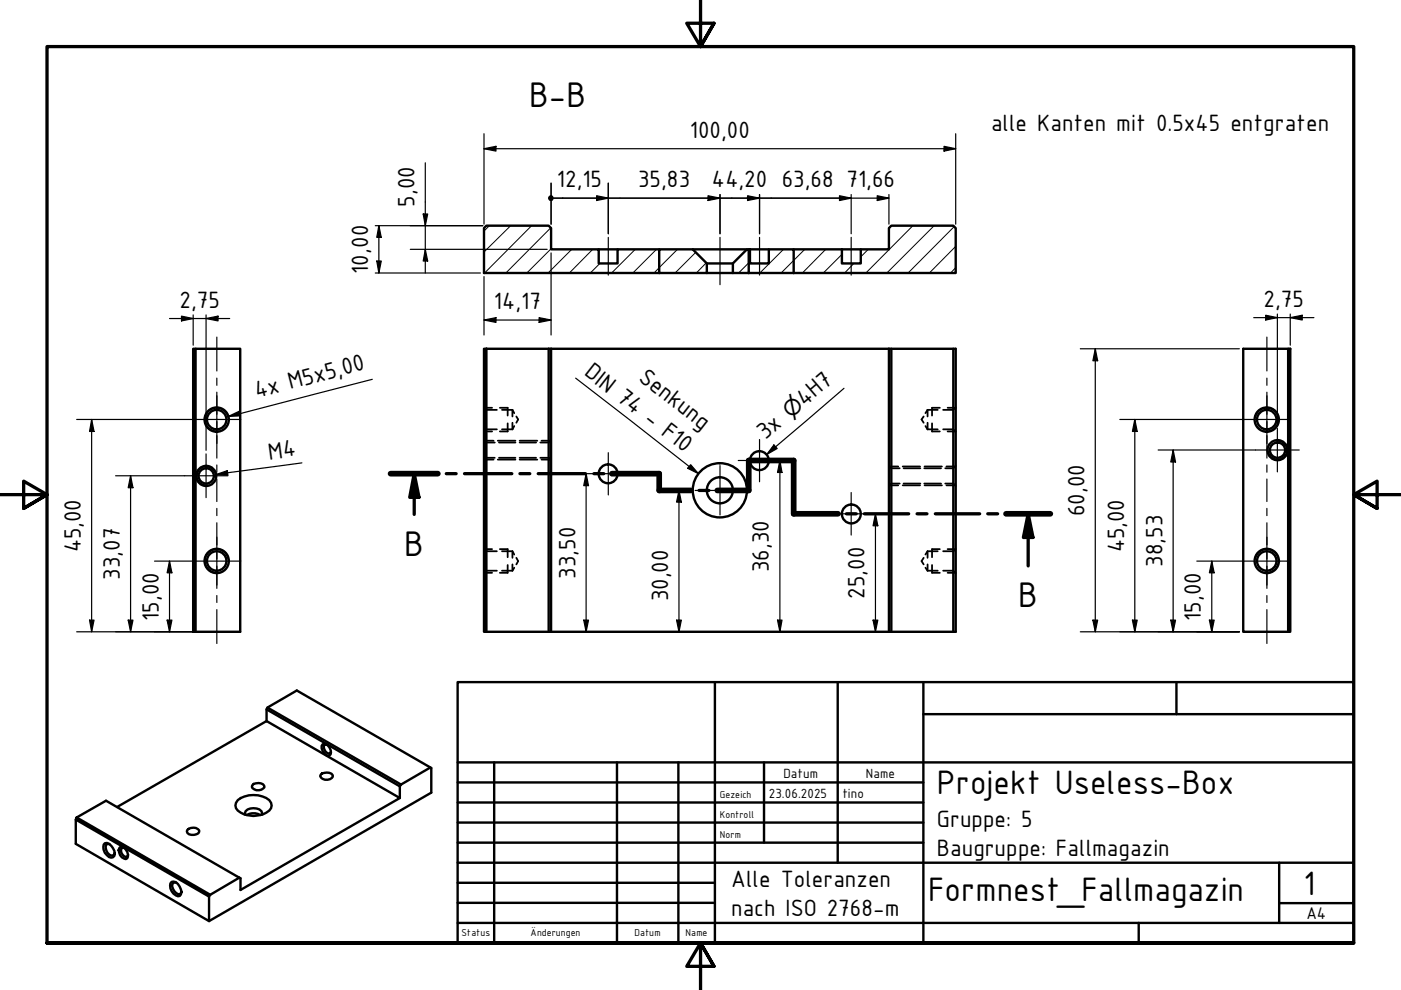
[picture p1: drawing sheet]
<svg xmlns="http://www.w3.org/2000/svg" width="297mm" height="210mm" viewBox="0 0 297 210" stroke-linecap="round" stroke-linejoin="round" font-family="sans-serif">
<!-- layer: Schraffur (ISO) -->
<g fill="none" stroke="#000" stroke-width=".21">
<path d="M103.8 47.9l-1.2 1.1M108.3 47.9l-5.7 5.5M112.7 47.9l-10 10M116.8 48.3l-9.5 9.6M116.8 52.7l-5.1 5.2M121.2 52.9l-5 5M125.7 52.9l-5 5M127.2 55.9l-2 2M134.7 52.9l-5 5M139.2 52.9l-5 5M143.6 52.9l-4.9 5M147.5 53.5l-4.4 4.4"/>
<path d="M149.7 55.7l-2.1 2.2M159 55.5l-2.4 2.4M166.1 52.9l-5 5M170.6 52.9l-5 5M175.1 52.9l-5 5M178.5 53.9l-3.9 4M181 55.9l-1.9 2M184.1 52.9l-1.6 1.6M189 47.9l-.5 .6M193.5 47.9l-9.9 10M198.1 47.9l-10.1 10M202.3 48l-9.8 9.9"/>
<path d="M202.6 56.7l-1.1 1.2M202.6 52.2l-5.6 5.7"/>
</g>
<!-- layer: Verdeckt (ISO) -->
<g fill="none" stroke="#000" stroke-width=".38">
<path d="M102.6 93.3l.2 .2M102.6 86.4l.2 .2M102.7 91.5h1.6M102.7 86.5h1.6M102.7 93.4h1.9M102.7 97.4h1.9M102.8 97.4l-.2 .2M102.8 91.3l-.2 .2M103 86.7l.1 .2h2.2M103 93.6l.1 .2h1.8M104.9 97.1h-1.8l-.1 .1M105.3 91h-2.2l-.1 .2"/>
<path d="M105.5 93.4h3.8M105.5 97.4h3.8M105.8 93.8h3.5M105.8 97.1h3.5M106 86.5h1.6v1.6M106.4 91h2.2M106.4 86.9h2.2M107.6 89.8v1.7h-1.6M108.6 86.9v1.4M108.6 89.6v1.4M108.6 86.9l.4 .7M109 90.3l-.4 .7"/>
<path d="M109.5 88.3l.4 .6-.4 .7M110.2 93.8h3.5M110.2 97.1h3.5M110.2 93.4h3.7M110.2 97.4h3.7M114.6 97.1h1.7l.2 .1M114.8 93.4h1.9M114.8 97.4h1.9M116.5 93.6l-.2 .2h-1.7M116.6 97.4l.2 .2M116.8 93.3l-.2 .2M188.5 98.8l.2 .1"/>
<path d="M188.6 98.9h1.8M188.8 99.1l.2 .2h1.8M191.4 98.9h3.7M191.6 99.3h3.5M195.8 88.3l-.4 .6 .4 .7M196 99.3h3.5M196 98.9h3.7M196.2 90.3l.5 .7M196.7 86.9v1.4M196.7 89.6v1.4M196.7 91h2.1M196.7 86.9h2.1"/>
<path d="M196.7 86.9l-.5 .7M197.6 89.8v1.7h1.7M199.3 86.5h-1.7v1.6M200 91h2.1l.2 .2M200.9 91.5h1.7M200.9 86.5h1.7M202.3 86.7l-.2 .2h-2.1M202.3 99.1l-.2 .2h-1.7M202.5 91.3l.1 .2M202.6 98.8l-.1 .1h-1.8M202.6 86.4l-.1 .2M102.6 116.4l.2 .2"/>
<path d="M102.7 116.4h1.6M103 116.7l.1 .2h2.2M106 116.4h1.6v1.7M106.4 116.9h2.2M107.6 119.8v1.6h-1.6M108.6 116.9v1.4M108.6 119.7v1.3M108.6 116.9l.4 .7M109.5 118.3l.4 .7-.4 .7M188.6 102.9h1.8M188.7 102.8l-.2 .2M190.8 102.5h-1.8l-.2 .2"/>
<path d="M191.4 102.9h3.7M191.6 102.5h3.5M195.8 118.3l-.4 .7 .4 .7M196 102.5h3.5M196 102.9h3.7M196.7 116.9v1.4M196.7 119.7v1.3M196.7 116.9h2.1M196.7 116.9l-.5 .7M197.6 119.8v1.6h1.7M199.3 116.4h-1.7v1.7M200.4 102.5h1.7l.2 .2"/>
<path d="M200.7 102.9h1.8M200.9 116.4h1.7M202.3 116.7l-.2 .2h-2.1M202.5 102.8l.1 .2M202.6 116.4l-.1 .2M102.7 121.4h1.6M102.8 121.4l-.2 .1M105.3 121h-2.2l-.1 .2M106.4 121h2.2M109 120.4l-.4 .6M196.2 120.4l.5 .6M196.7 121h2.1"/>
<path d="M200 121h2.1l.2 .2M200.9 121.4h1.7M202.5 121.4l.1 .1"/>
</g>
<!-- layer: Sichtbar (ISO) -->
<g fill="none" stroke="#000" stroke-width=".51">
<path d="M126.9 52.9h4M139.8 52.9h7.1l3 3v2h-10.1zM139.8 52.9h-8.9v3h-4v-3h-10.1v-4.5l-.5-.5h-13.2l-.5 .5v9.5h37.2M146.9 52.9h11.5M149.9 57.9h5.5M149.9 55.9h5.5M155.4 55.9l3-3h.3v5h-3.3zM158.7 52.9h4.3M158.7 57.9h9.6M159 52.9v3h4v-3h5.3v5M168.3 52.9h14.2M178.5 52.9v3h4v-3h6v-4.5l.5-.5h13.1l.5 .5v9.5h-34.3"/>
<path d="M41 73.9h.5v60.1h-.5zM41.5 73.9h9.4v60.1h-9.4M102.6 73.9h.5v60.1h-.5zM103.1 73.9h85.4M116.3 73.9v60.1M116.8 73.9v60.1M188.5 73.9h.5v60.1M188.5 73.9v60.1M189 73.9h13.1M273.1 73.9h.5v60.1h-.5zM273.1 73.9h-9.5v60.1h9.5M103.1 134h99.5v-60.1h-.5v60.1"/>
<path d="M56.5 152.9v-2.5l.2-.4 28.3 16.3M56.5 150.4l28.3 16.3M56.7 150l6.2-3.6 28.5 16.4v5.3l-47.1 27.2M68.4 157.8a1.08 1.08 0 0 1 1.4 .7 1.26 1.26 0 0 1 0 1.7 1.51 1.51 0 0 1-1.6-1.5v-.5zM69.3 157.9l-.3-.1a.98 .98 0 0 0 0 1.6l.7 .4 .3-.1 .2-.3M16.1 173.8v5.1l28.2 16.4v-5.2M16.3 173.3l28.3 16.4-.3 .4-28.2-16.3zM16.3 173.3l6.2-3.5 28.2 16.3M22.2 178.8a1.58 1.58 0 0 1 1.7 1 1.41 1.41 0 0 1 0 2 1.97 1.97 0 0 1-1.7-3zM23.2 179h-.7a1.73 1.73 0 0 0 1.4 2.4l.4-.6M24.8 171.1l31.7-18.2 28.3 16.3-33.8 19.5v-2.5l-.3-.1M25.5 179.6a1.66 1.66 0 0 1 1.5 2.4l-.3 .2a1.7 1.7 0 0 1-1.2-2.6z"/>
<path d="M26.3 179.7h-.3a1.11 1.11 0 0 0 .4 1.9l.3 .1 .5-.4M39.7 176a1.76 1.76 0 0 1 2.5 .1v.3a1.74 1.74 0 0 1-2.4 .2zM50.4 169.6a5.7 5.7 0 0 1 6.7 0 1.57 1.57 0 0 1-.6 2.7 5.5 5.5 0 0 1-6.1-.4 1.47 1.47 0 0 1 0-2.3zM52 172.8l-.1-.4a1.55 1.55 0 0 1 1.8-1 1.38 1.38 0 0 1 1.8 1.4M52.3 172.8a2.73 2.73 0 0 1 2.9 0M53.5 166.5a1.76 1.76 0 0 1 2.5 .1l.1 .3a1.66 1.66 0 0 1-2.7-.1zM68.3 164a2.03 2.03 0 0 1 2.2 .4 1.36 1.36 0 0 1-2.1 .7l-.5-.5zM84.8 166.7v2.5M85 166.3l-.2 .4M91.2 162.7l-6.2 3.6M36.4 187a2.01 2.01 0 0 1 2 2.6l-.3 .4a2 2 0 0 1-1.7-3zM37.4 187.2l-.4-.2-.3 .2a1.73 1.73 0 0 0 1.4 2.4l.4-.6"/>
<path d="M50.7 186.1l-6.1 3.6"/>
<circle cx="45.9" cy="89" r="2.06"/>
<circle cx="45.9" cy="89" r="2.57"/>
<circle cx="161" cy="97.7" r="2"/>
<circle cx="268.6" cy="89" r="2.06"/>
<circle cx="268.6" cy="89" r="2.57"/>
<circle cx="270.9" cy="95.4" r="2.13"/>
<circle cx="270.9" cy="95.4" r="1.62"/>
<circle cx="43.7" cy="100.9" r="1.62"/>
<circle cx="43.7" cy="100.9" r="2.13"/>
<circle cx="45.9" cy="118.9" r="2.06"/>
<circle cx="45.9" cy="118.9" r="2.57"/>
<circle cx="128.9" cy="100.5" r="2"/>
<circle cx="152.6" cy="104" r="5.7"/>
<circle cx="152.6" cy="104" r="2.76"/>
<circle cx="180.5" cy="109" r="2"/>
<circle cx="268.6" cy="118.9" r="2.06"/>
<circle cx="268.6" cy="118.9" r="2.57"/>
</g>
<!-- layer: Sichtbar schmal (ISO) -->
<path d="M48.4 88.5a2.51 2.51 0 0 0-2.9-2 2.51 2.51 0 0 0-2 2.9 2.51 2.51 0 0 0 2.9 2M266.1 88.5a2.51 2.51 0 0 1 2.9-2 2.51 2.51 0 0 1 2 2.9 2.51 2.51 0 0 1-2.9 2M270.5 93.5a2 2 0 0 1 2.3 1.6 2 2 0 0 1-1.6 2.3 2 2 0 0 1-2.3-1.6M45.7 100.6a2 2 0 0 0-2.3-1.7 2 2 0 0 0-1.7 2.4 2 2 0 0 0 2.4 1.6M48.4 118.5a2.51 2.51 0 0 0-2.9-2 2.51 2.51 0 0 0-2 2.9 2.51 2.51 0 0 0 2.9 2M266.1 118.5a2.51 2.51 0 0 1 2.9-2 2.51 2.51 0 0 1 2 2.9 2.51 2.51 0 0 1-2.9 2" fill="none" stroke="#000" stroke-width=".38"/>
<!-- layer: Schnittlinie (ISO) -->
<g fill="none" stroke="#000" stroke-width=".7">
<path d="M82.8 100.4h10M87.8 100.4l1 5h-1.9zM87.8 100.4v8.7M94.6 100.4h2.1M98.5 100.4h10M110.2 100.4h2.1M114.1 100.4h10M125.9 100.4h2.1M129.7 100.4h10.1v3.6h6.6M148.2 104h2.1M152.1 104h6.6v-6.4h9.6v11.3h9.4M179.5 108.9h2"/>
<path d="M183.3 108.9h9.4M194.4 108.9h2.1M198.3 108.9h9.4M209.4 108.9h2.1M213.3 108.9h9.4M218 108.9l1 5.1h-2zM218 108.9v11.1"/>
</g>
<path d="M82.8 100.4h10M129.7 100.4h10.1v3.6h6.6M152.1 104h6.6v-6.4h9.6v11.3h9.4M213.3 108.9h9.4" fill="none" stroke="#000" stroke-width="1.2"/>
<path d="M87.8 100.4l1 5h-1.9zM218 108.9l1 5.1h-2z" fill="#000"/>
<!-- layer: Rahmen (ISO) -->
<path d="M148.5 -.1v10l-2.9-5h5.8l-2.9 5 2.9-5M0 104.9h10l-5-2.9v5.8l5-2.9-5 2.9M297 104.9h-10l5-2.9v5.8l-5-2.9 5 2.9M10 199.9v-190h277v190h-277h277M151.4 204.9l-2.9-5 2.9 5h-5.8l2.9-5v10" fill="none" stroke="#000" stroke-width=".7"/>
<!-- layer: Titel (ISO) -->
<g fill="none" stroke="#000" stroke-width=".51">
<path d="M97 144.6h190v55.3h-190zM151.6 144.6v55.3M177.6 144.6v38.3M195.8 151.4h91.2M195.8 144.6v55.3M249.4 144.6v6.8M97 165.9h98.8M97 170.2h98.8M97 174.4h98.8M97 178.7h98.8M97 161.6h190M104.8 161.6v38.3"/>
<path d="M130.8 161.6v38.3M143.8 161.6v38.3M162 161.6v17.1M97 195.7h190M97 182.9h190M97 187.2h54.6M97 191.4h54.6M241.4 195.7v4.2M271.2 191.5h15.8M271.2 182.9v12.8"/>
</g>
<!-- layer: Mittelpunktmarkierung (ISO) -->
<g fill="none" stroke="#000" stroke-width=".25">
<path d="M40.9 88.9h10.2M43.7 96.2v9.3M46 83.9v10.1M129 96v8.9M152.7 98.7v10.5M156.5 97.6h9M161 93.2v8.9M263.5 88.9h10.1M266.2 95.4h9.3M268.6 83.9v10.1M270.8 90.8v9.2M39.1 100.9h9.2"/>
<path d="M40.9 119h10.2M46 113.9v10.2M124.5 100.4h9M147.4 104h10.5M176 108.9h9M180.5 104.4v9M263.5 119h10.1M268.6 113.9v10.2"/>
</g>
<g fill="none" stroke="#000" stroke-width=".25">
<path d="M90.2 34.5v23.4M102.6 31.5l2.6-.5v1zM102.6 31.5h100M102.6 28.4v19.1M116.8 38.8v8.7M129 38.8v10.8M200.2 31l2.4 .5-2.4 .5zM202.6 28.4v19.1M79.6 57.9h22.3M79.6 47.9h22.8M79.9 55.3h.9l-.5 2.6zM80.3 47.9l.5 2.4h-.9z"/>
<path d="M80.3 47.9v10M87 52.9h29M89.7 45.4h1l-.5 2.5zM90.2 52.9l.5 2.4h-1zM102.6 58.6v12.4M116.8 53.6v17.4M117.4 42h71.1M126.5 41.5l2.5 .5-2.5 .5zM150.1 41.5l2.6 .5-2.6 .5zM152.7 41.2v8.4M158.5 41.5l2.5 .5-2.5 .5zM161 41.2v8.4"/>
<path d="M178 41.5l2.5 .5-2.5 .5zM180.5 41.2v8.4M186 41.5l2.5 .5-2.5 .5zM188.5 41.2v6.3M35.9 67.5h12.8M38.5 67l2.5 .5-2.5 .5zM41 66.8v6.4M43.7 67.5l2.5-.5v1zM43.7 66.8v22.1M102.6 67.9l2.6-.6v1.1zM102.6 67.9h14.2M114.3 67.3l2.5 .6-2.5 .5z"/>
<path d="M229 73.9h33.8M232.2 73.9l.5 2.6h-1zM232.2 73.9v60.1M265.8 67.3h12.8M268.4 66.8l2.4 .5-2.4 .6zM270.8 66.6v22.3M273.6 67.3l2.5-.5v1.1zM273.6 66.6v6.6M16.3 88.9h24.6M19.4 88.9l.5 2.6h-.9zM19.4 88.9v45.1M43.7 89.1v6.4"/>
<path d="M165.4 97.6l.4 2.6h-1zM165.4 97.6v36.4M237.4 88.9h26.1M240.6 88.9l.5 2.6h-1zM240.6 88.9v45.1M245.6 95.4h20.6M248.7 95.4l.5 2.6h-1zM248.7 95.4v38.6M270.8 89.1v.9M24.5 100.9h14.6M27.7 100.9l.5 2.5h-1zM27.7 100.9v33.1"/>
<path d="M32.8 119h8.1M35.9 119l.5 2.4h-1zM35.9 119v15M124.3 100.4l.5 2.6h-1zM124.3 100.4v33.6M140.8 104h5.8M144 104l.5 2.5h-1.1zM144 104v30M185.6 108.9l.5 2.6h-1zM185.6 108.9v25.1M253.7 119h9.8M256.9 119l.5 2.4h-1z"/>
<path d="M256.9 119v15M16.3 134h24.3M19 131.5h.9l-.5 2.5zM27.2 131.5h1l-.5 2.5zM35.4 131.5h1l-.5 2.5zM123.8 131.5h1l-.5 2.5zM143.4 131.5h1.1l-.5 2.5zM164.8 131.5h1l-.4 2.5zM185.1 131.5h1l-.5 2.5zM229 134h33.8M231.7 131.5h1l-.5 2.5zM240.1 131.5h1l-.5 2.5z"/>
<path d="M248.2 131.5h1l-.5 2.5zM256.4 131.5h1l-.5 2.5z"/>
</g>
<g fill="#000">
<path d="M102.6 31.5l2.6-.5v1zM200.2 31l2.4 .5-2.4 .5zM79.9 55.3h.9l-.5 2.6zM80.3 47.9l.5 2.4h-.9zM89.7 45.4h1l-.5 2.5zM90.2 52.9l.5 2.4h-1zM126.5 41.5l2.5 .5-2.5 .5zM150.1 41.5l2.6 .5-2.6 .5zM158.5 41.5l2.5 .5-2.5 .5zM178 41.5l2.5 .5-2.5 .5zM186 41.5l2.5 .5-2.5 .5zM38.5 67l2.5 .5-2.5 .5z"/>
<path d="M43.7 67.5l2.5-.5v1zM102.6 67.9l2.6-.6v1.1zM114.3 67.3l2.5 .6-2.5 .5zM232.2 73.9l.5 2.6h-1zM268.4 66.8l2.4 .5-2.4 .6zM273.6 67.3l2.5-.5v1.1zM19.4 88.9l.5 2.6h-.9zM240.6 88.9l.5 2.6h-1zM248.7 95.4l.5 2.6h-1zM27.7 100.9l.5 2.5h-1zM124.3 100.4l.5 2.6h-1zM144 104l.5 2.5h-1.1z"/>
<path d="M165.4 97.6l.4 2.6h-1zM185.6 108.9l.5 2.6h-1zM19 131.5h.9l-.5 2.5zM27.2 131.5h1l-.5 2.5zM35.4 131.5h1l-.5 2.5zM35.9 119l.5 2.4h-1zM123.8 131.5h1l-.5 2.5zM143.4 131.5h1.1l-.5 2.5zM164.8 131.5h1l-.4 2.5zM185.1 131.5h1l-.5 2.5zM231.7 131.5h1l-.5 2.5zM240.1 131.5h1l-.5 2.5z"/>
<path d="M248.2 131.5h1l-.5 2.5zM256.4 131.5h1l-.5 2.5zM256.9 119l.5 2.4h-1z"/>
<circle cx="116.8" cy="42" r=".62"/>
</g>
<!-- layer: Mittellinie (ISO) -->
<g fill="none" stroke="#000" stroke-width=".25">
<path d="M129 50.3v8M152.7 50.3v10.1M161 50.3v8M180.5 50.3v8M46 71.5v7.1M268.6 71.5v7.1M46 80.2v1.5M46 83.2v4.7M46 89.4v1.5M46 92.4v4.7M46 98.6v1.5M268.6 80.2v1.5"/>
<path d="M268.6 83.2v4.7M268.6 89.4v1.5M268.6 92.4v4.7M268.6 98.6v1.5M46 101.6v4.7M46 107.8v1.5M46 110.8v4.7M46 117v1.5M268.6 101.6v4.7M268.6 107.8v1.5M268.6 110.8v4.7M268.6 117v1.5"/>
<path d="M46 120.1v4.6M46 126.3v1.4M46 129.3v7.1M268.6 120.1v4.6M268.6 126.3v1.4M268.6 129.3v7.1"/>
</g>
<!-- layer: Symbol (ISO) -->
<path d="M48.4 88.3l2.3-1.1 .2 1zM64 98.1l-18.2 2.5M78.9 80.4l-30.5 7.9M122 80.2l26.1 20.2M146.4 98.5l1.7 1.9-2.3-1.1zM164.1 94.3l.7 .8-2.2 1.3zM178.9 82.3l-16.3 14.1M45.8 100.6l2.4-.8 .1 .9z" fill="none" stroke="#000" stroke-width=".25"/>
<path d="M45.8 100.6l2.4-.8 .1 .9zM48.4 88.3l2.3-1.1 .2 1zM146.4 98.5l1.7 1.9-2.3-1.1zM164.1 94.3l.7 .8-2.2 1.3z" fill="#000"/>
<g font-size="8.1">
<text x="112.2" y="22.6">B-B</text>
<text x="85.7" y="117.8">B</text>
<text x="215.9" y="128.7">B</text>
</g>
<g font-size="7.7">
<text x="198.6" y="168.4">Projekt Useless-Box</text>
<text x="196.8" y="191">Formnest_Fallmagazin</text>
<text x="276.4" y="189.7">1</text>
</g>
<g font-size="5.4">
<text x="146.2" y="29.2">100,00</text>
<text x="210.1" y="27.7">alle Kanten mit 0.5x45 entgraten</text>
<text x="118" y="39.7">12,15</text>
<text x="135.3" y="39.7">35,83</text>
<text x="150.9" y="39.7">44,20</text>
<text x="165.7" y="39.7">63,68</text>
<text x="179.5" y="39.7">71,66</text>
<text x="87.9" y="43.9" transform="rotate(-90 87.9 43.9)">5,00</text>
<text x="78" y="58" transform="rotate(-90 78 58)">10,00</text>
<text x="38" y="65.2">2,75</text>
<text x="104.7" y="65.6">14,17</text>
<text x="267.9" y="65.1">2,75</text>
<text x="123.7" y="79.3" transform="rotate(38 123.7 79.3)">DIN 74 - F10</text>
<text x="135.2" y="80.6" transform="rotate(38 135.2 80.6)">Senkung</text>
<text x="54.4" y="84.4" transform="rotate(-15 54.4 84.4)">4x M5x5,00</text>
<text x="170.6" y="86.2" transform="rotate(-41 170.6 86.2)">4H7</text>
<text x="162.3" y="93.3" transform="rotate(-41 162.3 93.3)">3x</text>
<text x="57.1" y="97.4" transform="rotate(-8 57.1 97.4)">M4</text>
<text x="229.9" y="109.4" transform="rotate(-90 229.9 109.4)">60,00</text>
<text x="17.1" y="117.1" transform="rotate(-90 17.1 117.1)">45,00</text>
<text x="238.3" y="117.1" transform="rotate(-90 238.3 117.1)">45,00</text>
<text x="25.4" y="122.9" transform="rotate(-90 25.4 122.9)">33,07</text>
<text x="122" y="122.7" transform="rotate(-90 122 122.7)">33,50</text>
<text x="163" y="121.3" transform="rotate(-90 163 121.3)">36,30</text>
<text x="246.4" y="120.2" transform="rotate(-90 246.4 120.2)">38,53</text>
<text x="33.7" y="131.6" transform="rotate(-90 33.7 131.6)">15,00</text>
<text x="141.7" y="127.5" transform="rotate(-90 141.7 127.5)">30,00</text>
<text x="183.3" y="127" transform="rotate(-90 183.3 127)">25,00</text>
<text x="254.6" y="131.6" transform="rotate(-90 254.6 131.6)">15,00</text>
<text x="198.6" y="175.3">Gruppe: 5</text>
<text x="198.6" y="181.5">Baugruppe: Fallmagazin</text>
<text x="155" y="188">Alle Toleranzen</text>
<text x="155" y="194.2">nach ISO 2768-m</text>
</g>
<text font-size="4.6" x="167.6" y="88.7" transform="rotate(-41 167.6 88.7)">⌀</text>
<text font-size="3.9" x="277" y="194.9">A4</text>
<g font-size="3">
<text x="166.1" y="164.9">Datum</text>
<text x="183.6" y="164.9">Name</text>
<text x="163" y="169.1">23.06.2025</text>
<text x="178.6" y="169.1">tino</text>
</g>
<g font-size="2.3">
<text x="152.6" y="169.1">Gezeich</text>
<text x="152.6" y="173.4">Kontroll</text>
<text x="152.6" y="177.6">Norm</text>
<text x="97.9" y="198.5">Status</text>
<text x="112.5" y="198.5">Änderungen</text>
<text x="134.6" y="198.5">Datum</text>
<text x="145.4" y="198.5">Name</text>
</g>
</svg>
